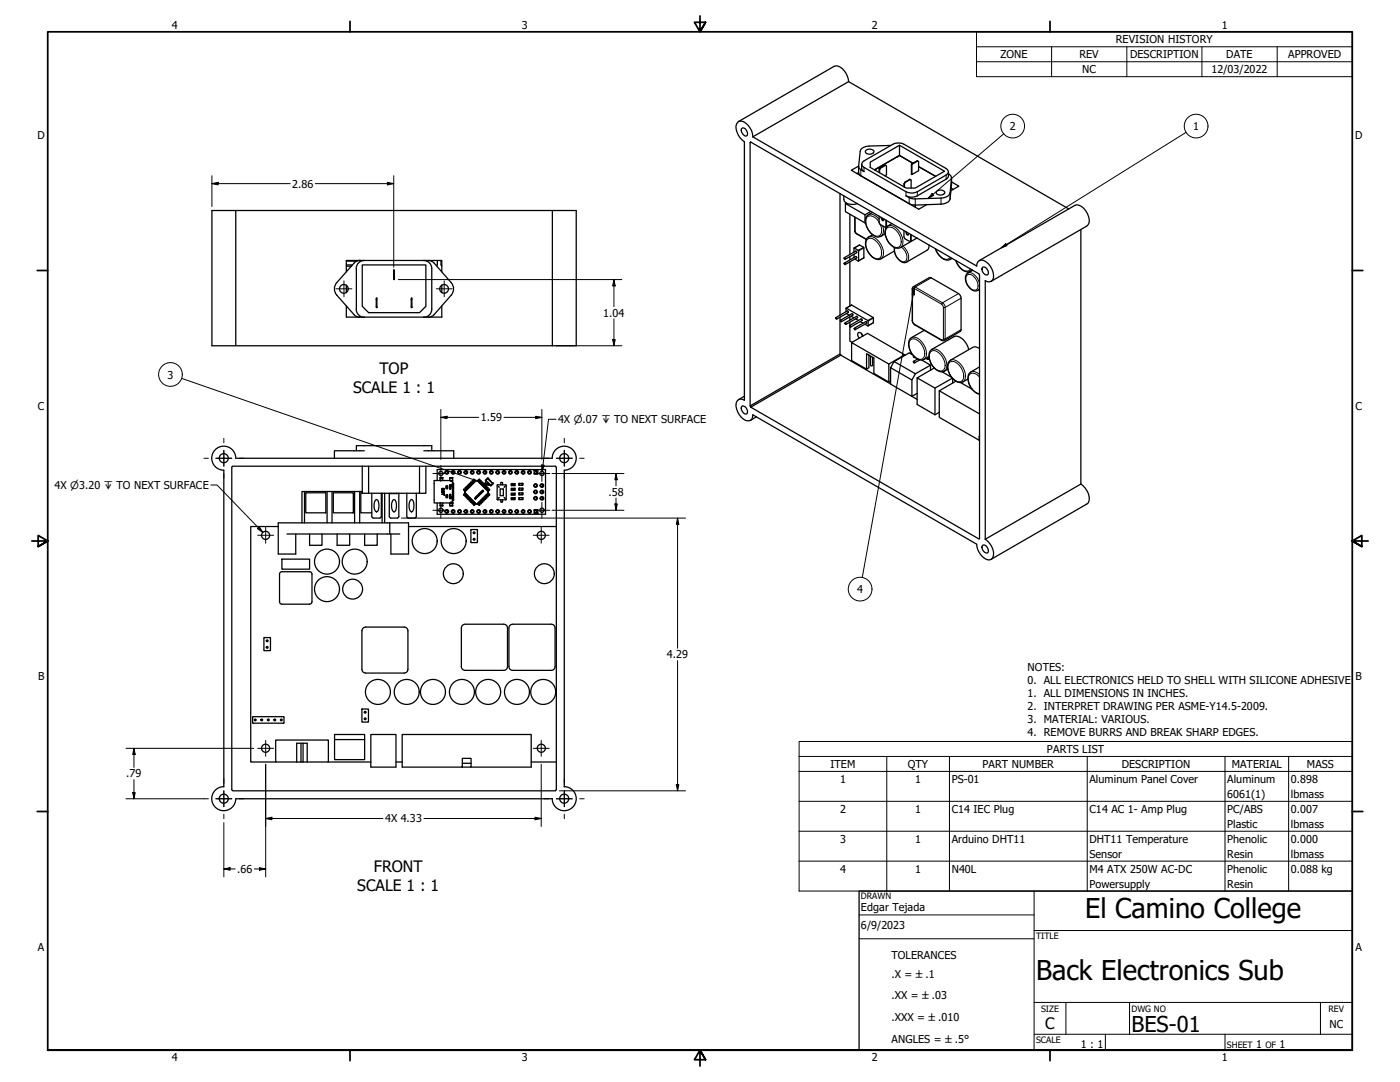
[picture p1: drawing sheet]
<svg xmlns="http://www.w3.org/2000/svg" width="559mm" height="432mm" viewBox="0 0 559 432" stroke-linecap="round" stroke-linejoin="round" font-family="sans-serif">
<!-- layer: Visible (ANSI) -->
<g fill="none" stroke="#000" stroke-width=".51">
<path d="M338.7 32.6a6.6 6.6 0 0 0-5.1-6.3l-38.8 22.2M338.7 32.6l87.9 50.8M338.7 32.6l-38.2 22M296 51.4l.4-.3a2.1 2.1 0 0 1 1.5 3.2 2.37 2.37 0 0 1-1.9-2.9zM299.7 56.7l91 52.6 .3 .5v105.1M299.7 56.7l-.3 .2v105.1M299.7 56.7l-.2 .1M300.5 54.6l89.3 51.6a2.11 2.11 0 0 1 1.2-2.3 2.11 2.11 0 0 1 2.5 .6 6.6 6.6 0 0 1 2.7 7.1 2.04 2.04 0 0 1-2.9 .4v103.2M300.5 54.6a6.9 6.9 0 0 0-4.6-6.3 2.2 2.2 0 0 0-2.1 3.2 7.8 7.8 0 0 0 3.3 5.1v103.1a2.14 2.14 0 0 0-2.5-.1 2.14 2.14 0 0 0-.8 2.5 6.7 6.7 0 0 0 4.8 5.9 1.94 1.94 0 0 0 1.9-2.5l89.3 51.7a7.1 7.1 0 0 0 4.7 6.3 1.87 1.87 0 0 0 2.1-2.1 7.3 7.3 0 0 0-3.3-6.2M355.6 58l-8.7 .3a3.6 3.6 0 0 0-3.6 2.1l-.6 6a2.59 2.59 0 0 0 2.2 2.1l-.9-.9-.1-2.1M359 58v4M335.3 77.3v48.5"/>
<path d="M336.8 78.2v1.4a3.4 3.4 0 0 0 4.4 1.9l1-.2M342.7 66.3l-2.9 1.6 26.9 15.6 3.2-1.8M342.7 68.9l.9 1.3 19.3 11.1 2.4 .6M342.7 68.9l-.7 .4M342.7 66.4v2.5M343.1 69.8h.1M344.3 64.7l12.1-7.1a5.1 5.1 0 0 1 4.5 0l16.7 9.6a1.38 1.38 0 0 1 1 1.3 1.38 1.38 0 0 1-1 1.3l-11.5 6.7a5 5 0 0 1-4.5 0l-16.7-9.7a1.29 1.29 0 0 1-.6-2.1zM345.4 60.2a2.23 2.23 0 0 1 3.5 .2 1.97 1.97 0 0 1-3.5 .2zM347.3 64.7l11.7-6.7 18 10.3-11.7 6.8h-3.6l-14.4-8.3zM350.9 67.6v1.2M351.1 67.7v1.3M351.3 67l.2 .1-.6 .5z"/>
<path d="M351.3 67l2-1.2 .5 .4v3.6l-.6 .4M353.4 66l-1.9 1.1M359 62l-9.9 5.8M359 62l5.4 3.2M360.8 73.3v1.2M361 73.4v1.3M361.2 72.7l-.4 .6zM361.2 72.7l2-1.1 .5 .3v3.2M363.3 71.6l-2 1.2M363.8 65.5l.2 4.2M366.3 64.3l-2.5 1.2 2.3-1.4 .5 .4v3.6l-2.6 1.6v-4.1M366.6 66.5l6.8 3.9"/>
<path d="M373.8 76.5a2.17 2.17 0 0 1 3.3 .2 1.97 1.97 0 0 1-3.5 .3zM378.6 68.6v1.6l-.5 .9-12 7.1a5 5 0 0 1-4.5 0 5.4 5.4 0 0 0 3.7 1.2l10.3-.3a3.8 3.8 0 0 0 3.6-2.1l.6-5.9a1.75 1.75 0 0 0-1.2-1.6M379.7 75.1l.8 .5M379.8 72.6l2.9 1.7-3.2 1.8M379.8 70.9l-.6 8.5a3.3 3.3 0 0 1-3.6 2.1l-10.3 .4M84.6 84h9.5v54h-9.5zM94.1 84h126.4M220.5 84h9.5v54h-9.5zM337.4 81.2l7.8 4.5M337.8 81l-.4 .2v3.3l7.8 4.5M339.2 85.5v16.1M341.2 86.6l.2 6.2 4.4 2.8"/>
<path d="M343 97.8h.1M343 97.8l-2.1 1.2M343.1 97.8l1.7 1.1v4l-2.2 1.2M347.5 84.4l-2.3 1.3v3.3l.3-.2M348.2 84.8a3.8 3.8 0 0 0-2.2 5.9 5.5 5.5 0 0 0 5 3.9l2.3-1.3M348.3 93.7a4 4 0 0 0-2.3 6 5.5 5.5 0 0 0 5 3.9l5.9-3.4M350.9 86.3v2.6l.4 .6 2 1.2 .5-.3v-2.5M351.7 86.7l.6 1.4 .4-.2 .2-.5M351.9 86.9l.7 1.1M353.6 87.9v2.6M356 89.2a3.9 3.9 0 0 0-2.2 6 5.5 5.5 0 0 0 5 3.9l7.2-4.1M360.8 92v2.6l.3 .6 2.1 1.2 .5-.3v-2.4"/>
<path d="M361.6 92.5l.5 1.3 .7-.6M361.8 92.6l.7 1.1M363.5 93.6v2.5M365.3 81.9v.8M370.8 97.8l-.3 1.6-.5 .5-8.6 4.9a5.1 5.1 0 0 1-4.3-6M373.3 99.3a6.2 6.2 0 0 0 5.1 4.5l1.6-.7M431.4 91.6v101.6M138.2 108.5v-4.6h38.1v4.6M138.2 113.8v3M138.2 106.2h2.1M138.2 104.2h3.3M138.2 105.7h2.5"/>
<path d="M141.5 103.9v.3h.9M143.7 103.9l-2.1 .8-7.2 8.1a3.8 3.8 0 0 0 0 5l7.2 8.1 2.1 .7M144.6 105.7h25.4v16.5l-2.6 2.6h-20.3l-2.5-2.6zM145.4 103.9a3.2 3.2 0 0 0-3.2 3.3v16.2M150.2 118.9h.2v.5h-.2zM150.2 119.4v2.8M150.4 119.4v2.8M157.2 107.8h.2v.5h-.2zM157.2 108.3v3.3h.2v-3.3M164.1 118.9h.3v.5h-.3zM164.1 119.4v2.8M164.4 119.4v2.8"/>
<path d="M169.1 103.9a3.2 3.2 0 0 1 3.2 3.3v16.2M170.9 103.9l2.1 .8 7.1 8.1a3.8 3.8 0 0 1 0 5l-7.1 8.1-2.1 .7M174.5 105.7l-.3 .4M174.6 103.9v1.8M176 103.9v1.8M176.1 105.7l.3 .4M176.3 113.8v3M337 102.9l4.6-2.7 .4 .4-4.7 2.9M337 105l4.6-2.6 .4 .3-4.7 2.9M337.1 105l.2 .6zM337.1 102.9l.2 .6zM339.2 102.4v1.3"/>
<path d="M339.2 104.5v17.6M340.9 100.6v-1.6l1.8 1.1v4l-1.5-.7M340.9 101.5v1.3M364.6 114.4l6.7-3.7 11.7 6.8 .6 1.5v12.6l-.3 .7-6.9 3.7-11.7-6.7-.6-1.4v-12.6zM381.4 103.9a6.2 6.2 0 0 0 5.1 4.6l1.6-.7M388.2 107.9l-1.9 1.1a4.4 4.4 0 0 0 1.2 6.4l.5 .4a2.38 2.38 0 0 0 3-.3M390.8 104l38.2-22a3.7 3.7 0 0 1 4.4 2.1 4.4 4.4 0 0 1 .4 6.1l-38.2 22.1M392 106.9l.4-.3a2.29 2.29 0 0 1 2 2.9l-.4 .2a2.27 2.27 0 0 1-2-2.8zM94.1 138h126.4M138.2 122v4.6h38.1v-4.6M142.2 123.4a3.2 3.2 0 0 0 3.2 3.2M150.2 122.2h.2v.5h-.2z"/>
<path d="M164.1 122.2h.3v.5h-.3zM172.3 123.4a3.2 3.2 0 0 1-3.2 3.2M333.6 126.9h.3v.5zM333.6 126.7l4.9-2.6 .1 .6-4.6 2.6M335.3 126.6v14.7M335.5 127.8l4.8-2.6 .1 .5-4.5 2.7M335.5 127.8l.3 .6zM337.3 128.8l4.6-2.6 .4 .4-4.7 2.9M337.4 128.8l.2 .7zM337.7 123.1l8.6 4.8 .2 2.1-1.3-.7M337.7 123.1v1.3M337.8 125.1l1.2 .7"/>
<path d="M339.2 129.9l4.5-2.6 .5 .3-4.7 3M339.2 130.4v5.7l.8 .5M339.2 129.9l.3 .7zM339.2 126.4v1.4M339.2 128.6v1.3M339.7 126.2l1.1 .6M339.9 121.7h.1M339.9 121.7l-2.2 1.3M339.9 136.7l6.4-3.7 14.8 8.6-6.3 3.7M339.9 121.7l8.6 5 .1 2.1-2.1 1.2M340.9 131.1h.4v.5zM341 131l4.6-2.7 .4 .4-4.7 2.9"/>
<path d="M341.5 127.3l1.1 .6M343.3 128.3l1.2 .7M343.8 133l.6 1.1M344.5 134a1.35 1.35 0 0 0-2.1-1l.1 1.3 .5 .6M368.9 131.8l-5.1 2.9a4.8 4.8 0 0 0 .3 6.7 4.1 4.1 0 0 0 6.7 .9M378.6 135l.1 .6M386.7 139.5a6.7 6.7 0 0 0-5.2-5.4l-9.6 5.3a4.8 4.8 0 0 0 .3 6.7 3.9 3.9 0 0 0 6.1 1.2M391 139.1a2.53 2.53 0 0 0-2.8-.4l-8.9 5.1a4.5 4.5 0 0 0-.1 5.8 4.3 4.3 0 0 0 7.1 1.7M297.1 158.1l-2.3 1.4M335.6 141.7l-.3-.4-35.9 20.7 .3 .5M335.6 141.7l19.9 11.5M335.6 141.7l-35.9 20.8"/>
<path d="M346.8 141.7v5l-.9 .6v-6.1l2.9 1.7v6.1l6 3.5v-7.2l-14.9-8.6v7.2l6 3.4M347.5 142.1v3.7l.4 .2 .4-.2v-3.2M355.5 146.7v6.6l8.5 4.9v-6.6M355.5 152l-.7 .5M356.9 144.3l8.5 4.9-1.4 2.4-8.5-4.9zM361.1 141.6v.3M364.2 141.6l-1.3-.8-6 3.5M364.6 142.1l.2 .6 .3-.2M364.7 144.2l.2 .6zM365.2 142.6l-.2 .1M366.1 150.8v10.6l7.1 4.1 1.7-1M366.1 157l-2.1 1.2 2.1 1.2"/>
<path d="M366.2 143.3l-1.6 .9M367.1 143.6l-2.1 1.2M367.9 143.7l3.5 2-6 3.5M369.5 143l.8 .4M370.3 142.6v.8l.6-.3M371.4 145.7v2.1M372.9 146.9l-6.8 3.9 7.1 4.1 6.9-4M373.2 154.9v10.6M374.9 156l16.1 9.2M376 148.4l3.8 2.2M380.2 151.1v1.7M381.5 152.1l-6.6 3.9v10.6l15.9 9.1"/>
<path d="M383.5 152.7l4.4 2.6M391 146.4l-3.5 2.1a4.2 4.2 0 0 0-.3 5.6l2 2.4 1.8 .9M142.2 179.9v-2h30.1v2M145.4 179.9h-11.9v3M169.2 179.9h11.9v3M296 162.3l.4-.3a2.1 2.1 0 0 1 1.5 3.2 2.29 2.29 0 0 1-1.9-2.9zM299.7 162.5l91 52.6 .3-.2M301.9 166.4l-2.4 1.4M390.8 174.1l.2 .1M391 174v1.8M92.9 186l-.4 .4v128.8M92.9 186.1h128.8"/>
<path d="M94.1 182.8a4.8 4.8 0 0 0-4.8-4.7 4.8 4.8 0 0 0-4.8 4.7 4.8 4.8 0 0 0 4.8 4.8v126.4M94.1 182.9h126.4M121.5 196.2h-1v12.5M121.5 196.2v12.5M121.5 196.2h23.1M122 196.7h8v8h-8zM130.6 196.2v12.5M132.5 196.2v12.5M133 196.7h8v8h-8zM141.5 196.2v12.5M143.6 196.2v12.5M144.6 186.1v10.7h2.5v-10.7"/>
<path d="M144.6 196.7h-.6v8h4.4M148.4 196.8v9.4l.5 .6h2.8l.5-.6v-9.4M149.9 199.5l.4-.2a3.7 3.7 0 0 1 0 5 3.6 3.6 0 0 1-.4-4.8zM152.5 196.8v11.9M153.5 196.8v11.9M155.4 197h3.8M155.4 196.8v9.4l.5 .6h2.8l.5-.6v-9.4M156.3 196.8v.2M156.9 199.5l.4-.2a3.7 3.7 0 0 1 0 5 3.6 3.6 0 0 1-.4-4.8zM158.2 196.8v.2M162.4 196.8v9.4l.5 .6h2.8l.5-.6v-9.4M163.9 199.5l.4-.2a3.7 3.7 0 0 1 0 5 3.6 3.6 0 0 1-.4-4.8z"/>
<path d="M167.4 186.1v10.7h-20.3M170 186.1v10.7h-2.6M174.5 191.8v-4.4h43.2v17.8h-43.2v-4.5M175.6 190.8v1M175.9 190.7h-.3M176 190.8h.4M176.3 197.2h.9l.1-.4v.8l-.1-.3zM176.4 190.7h.3M176.5 194.9h.6l.2 .6-.3 .2 .2-.6-.6-.1-.1 .5 .3-.1v.3h-.3zM176.5 195.9h.7v.8l-.2-.7-.5 .1v.6zM176.7 190.8v1M178.1 193.9v1.2z"/>
<path d="M178.1 197.4v1.2zM178.6 193.9v1.2zM178.6 197.4v1.2zM179.5 193.7v1.3M179.5 190.8v1M179.6 198.9h1.1M179.6 193.5l-.2 .2M179.6 198.9h.9M179.7 194v.4M179.7 198.1v.4M179.8 194.4h.1M179.8 198.1h.1"/>
<path d="M179.8 190.7h-.3M179.9 197.5h-.4l.1 1.5M179.9 195h-.4M179.9 197.5l-.1-.2-.3 1.2h.5M179.9 194.3h.7M179.9 190.8h.4M180 191.8l.1 .3zM180.1 191.8h.6v1.4M180.1 192.1l.5 .1 .1 1.3M180.3 190.7h.4M180.4 198.9l.2 .2M180.5 193.5h-.9h1.1"/>
<path d="M180.6 193.4l-.2 .1M180.6 195l.1 3.7h-.8v-1.2M180.6 199.3h.1M180.6 193.2h.1M180.7 199.3v2.4h-.8M180.7 198.7l-.1 1.6-.6 .2M180.7 190.8v1h-7.4v8.9h6.7v-.2M180.7 199.2h.3v.3h-.3l.3 .1h-.3M180.7 193.5v.3h-.8l-.1 1.4-.3-1.2h.5M180.7 192.8h.3l-.3 .2 .3 .3h-.3M180.7 193.6l.3 .2h-.3l-.1 4.4h-.7M180.7 193.9h.3l-.3 .2"/>
<path d="M180.7 198.4h.3l-.3 .2M180.7 198.7h.3l-.3 .2M180.7 195.4h.3l-.3 .2M180.7 194.9h.3l-.3 .2M180.7 196.9h.3l-.3 .2M180.7 197.4h.3l-.3 .2M180.7 194.4h.3v.2h-.3M180.7 195.9h.3l-.3 .2M180.7 196.4h.3l-.3 .2M180.7 197.9h.3v.2h-.3M185.3 197.2l-.3 .3 .2 .2 .3-.3M185.4 197l.3-.2 .2 .2-.4 .4z"/>
<path d="M185.5 195.4l-.3-.3-.2 .3 .3 .3M185.5 195.4h.1M185.5 195.4l.4 .4-.2 .3-.4-.4zM185.7 196.2v.5M185.9 195.1l.2-.2 .4 .4-.3 .2zM185.9 197.7l-.4 .4 .3 .2 .3-.3M186 197.6l.2-.2 .3 .2-.4 .4zM186.1 194.9l-.3-.4-.3 .3 .4 .3M186.4 198.3l-.3 .3 .3 .3 .3-.3M186.4 194.6l.3-.3 .4 .4-.3 .2zM186.6 198.1l.2-.2 .3 .3-.4 .4zM186.7 194.3l-.3-.3-.3 .2 .3 .4"/>
<path d="M186.9 194l.4-.3 .3 .4-.2 .3zM186.9 198.9l.5-.4 .2 .3-.3 .3zM186.9 198.9l-.3 .3 .3 .3 .4-.4M187.3 193.7l-.4-.3-.3 .3 .3 .3M187.5 199.5l-.3 .3 .3 .2 .3-.3M187.5 193.4h.1M187.5 193.4l.3-.2 .4 .3-.3 .3zM187.5 199.5l.4-.4 .3 .2-.4 .4zM187.5 199.5h.1M187.8 193.2l-.3-.4-.3 .3 .3 .3M188.1 192.8l.2-.2 .5 .4-.3 .2zM188.3 192.6l-.3-.3-.2 .2 .3 .3"/>
<path d="M188.7 192.3l.2-.3 .4 .4-.3 .3zM188.8 192l-.2-.3-.3 .3 .4 .3M188.8 192h.1M189.2 191.6v.1M189.2 191.7l.3-.2 .4 .3-.3 .3zM189.5 191.5l-.3-.4-.3 .3 .3 .2M189.5 198.7l.5 .4-.4 .1zM189.7 198.9l.2 .1zM189.8 198.4l.4 .4-.2 .1zM189.9 198.5h.1M190.1 198.7h.1M190.2 198.1l.3 .4-.5-.2z"/>
<path d="M190.4 197.8l.4 .4-.4-.1zM190.5 191.8l4.4 4.4M190.5 191.8h-.5l-4.5 4.4v.5l4.5 4.4 .5-.1M190.6 197.6l.3-.2 .2 .5zM190.6 191.8l.4-.3 .3 .2-.4 .4zM190.9 197.6l.2 .2zM191 191.5l.3-.4 .3 .3-.3 .2M191.1 197.2l.5 .2-.3 .2 .2-.2-.2-.2-.2 .3zM191.3 196.9l.3-.2 .3 .4-.3 .2 .2-.2zM191.3 191.6v.1M191.4 192.2l.2-.2 .2 .3-.3 .4-.3-.3zM191.6 192l.3-.3 .3 .3-.4 .3"/>
<path d="M191.6 196.6l.4 .2-.2-.4 .5 .2-.3-.4 .4 .3h-.4v.5zM191.8 199.9l.2-.3 .4 .4-.2 .3zM192 192.7l.4 .1-.4 .4-.2-.2zM192.2 192.6l.3-.3 .2 .2-.3 .3M192.3 196l.5 .3-.3 .2zM192.3 193.5l.4-.3 .3 .2-.4 .4zM192.3 199.3l.3-.2 .4 .4-.3 .2zM192.5 195.8l.3-.2 .2 .5zM192.7 195.9l.2 .1zM192.7 193.2l.3-.4 .3 .3-.3 .3M192.8 198.8l.4-.3 .3 .4-.3 .2zM192.8 194.1l.4-.4 .3 .3-.3 .4z"/>
<path d="M193 199.5l.3 .3-.3 .2-.3-.3M193.2 193.7l.4-.3 .3 .3-.4 .3M193.5 198.9l.4 .3-.3 .3-.4-.4M193.7 194.4l.4 .2-.4 .3-.3-.2zM193.7 197.9l.4 .4-.3 .3-.4-.4zM193.7 191.7l.9-.9 2.2 2.2-.8 .9zM193.8 194.3l.3-.3 .3 .2-.3 .4M193.8 191.8l.3 .3M194 197.6l.2-.2 .4 .3-.2 .3zM194.1 198.3l.3 .3-.3 .3-.3-.3M194.4 194.9l.2 .2-.4 .4-.2-.2zM194.4 194.9l.3-.4 .2 .3-.3 .3"/>
<path d="M194.6 197.7l.3 .4-.2 .2-.3-.3M194.7 192.7l.2 .3M194.8 190.9l.2 .3M194.8 196.8l.4 .4-.3 .2-.3-.4zM194.8 196.2l.1 .5M194.9 195.4l.3 .3-.4 .4-.2-.3zM194.9 196.2v.5M194.9 195.4h.1M195 195.4l.3-.3 .2 .3-.3 .3M195.2 197.2l.3 .3-.2 .2-.4-.3M195.5 193.5l.3 .3M195.6 191.8l.3 .2"/>
<path d="M195.9 193.6h.1M196.5 192.6l.2 .3M196.5 192.9l-1.8-1.8-.7 .5 1.8 2M196.6 192.9l-.6 .7M198.5 193.5h3.5v6h-3.5zM198.9 194.1l.4 .3M199.3 198.5l-.4 .4M199.6 195.1h1.3v2.7h-1.3zM199.6 195.1l.1 .2M199.7 197.7l-.1 .1M199.9 199.5v.9h.7v-.9M199.9 193.5v-1h.7v1"/>
<path d="M200.8 197.7l.1 .1M200.9 195.1l-.1 .2M201.2 198.5l.4 .4M201.6 194.1l-.4 .3M204 193h1.6v.8h-1.6zM204 194.9h1.6v.8h-1.6zM204 196.8h1.6v.8h-1.6zM204 198.6h1.6v.8h-1.6zM204.4 193.4h.1M204.4 195.3l.1 .2zM204.4 197.2h.1M204.4 199h.1"/>
<path d="M204.5 195.2h.1M204.5 193.2v.3zM204.5 197.1h.1M204.5 198.9v.2zM204.7 193.4h.1M204.7 195.3v.2zM204.7 195.3h.1M204.7 197.2h.1M204.7 199h.1M204.8 193.2l-.1 .3zM204.8 197.1l-.1 .3zM204.8 198.9l-.1 .2z"/>
<path d="M204.9 193.4h.1M204.9 195.3v.2zM204.9 199h.1M204.9 193.2v.3zM204.9 195.2h.1M204.9 197.1h.1M204.9 198.9v.2zM205 197.1l-.1 .3zM205.1 195.2l.1 .3zM205.1 197.1l.1 .3zM205.1 198.9l-.1 .2zM205.2 193.2l-.2 .3z"/>
<path d="M207.1 193.2v.3M207.1 195.1v.3M207.1 198.9v.3M207.1 195.4l.3 .2M207.1 199.2l.3 .2M207.1 193.5l.3 .2M207.1 197.3l.3 .2M207.4 192.9h1M207.4 192.9v.8h1v-.8M207.4 194.8h1M207.4 194.8v.8h1v-.8M207.4 196.7h-.3v.5"/>
<path d="M207.4 196.7h1M207.4 196.7v.8h1v-.8M207.4 198.6h1M207.4 198.6v.8h1v-.8M207.4 198.6l-.3 .2M207.4 192.9l-.3 .2M207.4 194.8l-.3 .2M208.4 198.6l.3 .2M208.4 192.9l.3 .2M208.4 194.8l.3 .2M208.4 196.7l.3 .2M208.7 193.2v.3"/>
<path d="M208.7 195.1v.3M208.7 196.9v.3M208.7 198.9v.3M208.7 193.5l-.3 .2M208.7 195.4l-.3 .2M208.7 197.3l-.3 .2M208.7 199.2l-.3 .2M213.2 187.7h1.5v1.5h-1.5zM220.4 182.8a4.8 4.8 0 0 1 4.8-4.7 4.8 4.8 0 0 1 4.8 4.7 4.8 4.8 0 0 1-4.8 4.8v126.4M221.6 186l.4 .4 .1 128.8M431.4 193.2a6.5 6.5 0 0 1 2.9 7.5l-38.7 22.5M431.4 193.2l-38.1 22"/>
<path d="M111.1 210.1h-11v94h9.9M123.6 213.1v4.5h4.9v-4.5M134.6 213.1v4.5h5v-4.5M145.5 213.1v4.5h5.1v-4.5M155.6 208.7h-44.5v12.4h6.9v-8M155.6 208.7h7.5v12.4h-7.1v-8M155.6 208.7v4.4h-41M155.6 213.1h4M163.1 210.1h59M175.6 200.7l.1 1.2 .5-.4 .5 .4v-1.2M179.5 200.7v1.1h.3M180 200.7h.7h-.6"/>
<path d="M180 200.5v.2M180.1 200.4l-.1 .3M187.9 216.3l.2 .2M188 211.5v4.8M188.1 200l.4-.4 .3 .3-.5 .4zM188.1 200l-.3 .3 .2 .3 .3-.3M188.1 211.3l-.2 .3M188.2 216.5h2.2M188.2 211.3h2.2M188.7 200.6l-.4 .3 .3 .3 .2-.3M188.9 200.9h-.1M189 200.2l.3 .3-.4 .4-.2-.3z"/>
<path d="M189.2 201.2l-.3 .3 .3 .2 .3-.3M189.2 201.2h.1M189.6 200.7l.3 .3-.4 .4-.3-.2zM190.3 211.3l.3 .3v4.7l-.3 .2M190.5 201l4.4-4.3zM190.9 200.7l.4 .5-.3 .2-.4-.4zM191.2 200.5l.3-.3 .3 .4-.2 .3zM191.3 201.2h.1M191.3 201.2l.3 .3-.3 .2-.3-.3M191.8 200.6l.4 .3-.3 .3-.3-.3M192.4 200l.3 .3-.2 .3-.3-.3M213.2 203.4h1.5v1.5h-1.5z"/>
<path d="M391 214.9h-.2M392 217.8l.4-.3a2.07 2.07 0 0 1 1.6 3.2 2.37 2.37 0 0 1-2-2.9zM112.5 223.1h11.1v4h-11.1zM105.3 254.6v4.8l.3 .3 2.3-.1v-5M105.5 254.4h2.3M105.6 254.4l-.3 .2M107.7 254.4l.2 .2M111.6 240.1l.3 .7 .7 .3h11l.6-.3 .3-.7M111.6 240.2v-11.1l.3-.7 .7-.2h11l.6 .2 .3 .7v11.1M145.9 250.3h15.4l.9 .2 .6 1.2v15.4l-.6 1.2-.9 .3h-15.4M146 250.3l-.9 .2-.6 1.2v15.4l.6 1.2 .9 .3M184.1 250.6v15.4l.3 .9 1.2 .6"/>
<path d="M185.6 249.1l-.8 .3-.7 1.2M185.7 249.1h15.4l.9 .3 .6 1.2M202.6 250.6v15.4l-.3 .9-1.2 .6h-15.4M203.1 250.6v15.4l.6 1.2 1 .3h15.4l1.2-.6 .3-.9v-15.4M203.1 250.6l.6-1.2 .9-.3h15.4l.9 .3 .7 1.2M100.8 286.3v2.1M100.8 288.4l.3 .3M101 286h12.1l.2 .2M101 288.6h12.2M101.1 286l-.3 .2M104.4 298.6a1.62 1.62 0 0 1 2.3-1.5 1.62 1.62 0 0 1 .4 2.7 1.62 1.62 0 0 1-2.6-.8l-.1-.4M113.3 288.4l-.2 .3"/>
<path d="M113.3 286.3v2.1M120.1 296.6v7.5M121 296.6v7.5M133.5 293.1h12v2h-12zM133.5 295.1v8h12v-8M144.5 283h2.6v5.2h-2.6zM148 293.1h10.1v13h-10.1zM214.4 298.6a1.62 1.62 0 0 1 2.3-1.5 1.62 1.62 0 0 1 .4 2.7 1.62 1.62 0 0 1-2.6-.8l-.1-.4M89.3 313.9a4.8 4.8 0 0 0-4.8 4.8 4.8 4.8 0 0 0 4.8 4.8 4.8 4.8 0 0 0 4.8-4.8M92.5 315.2l.4 .4M92.9 315.6h128.8M94.1 318.8h126.4"/>
<path d="M118.4 304.1h-8.4v-8.8h21.1v8.8h-8.5M118.4 304.1h4.2M118.4 304.1v-7.5h4.2v7.5M131.1 304.1h16.9M158.1 304.1h2.4M184.5 306.1h3.5v-1.5h-3.5v1.5h-24v-13h51.5v13h-24M184.5 304.6v-2h3.5v2M212 304.1h10.1M222 315.2l-.4 .4M225.2 313.9a4.8 4.8 0 0 1 4.8 4.8 4.8 4.8 0 0 1-4.8 4.8 4.8 4.8 0 0 1-4.8-4.8"/>
<circle cx="137.3" cy="115.3" r="1.75"/>
<circle cx="177.3" cy="115.3" r="1.75"/>
<circle cx="89.3" cy="182.8" r="1.81"/>
<circle cx="176" cy="188.9" r=".86"/>
<circle cx="178.3" cy="188.5" r=".48"/>
<circle cx="178.3" cy="188.5" r=".73"/>
<circle cx="180.9" cy="188.5" r=".48"/>
<circle cx="180.9" cy="188.5" r=".73"/>
<circle cx="183.4" cy="188.5" r=".48"/>
<circle cx="183.4" cy="188.5" r=".73"/>
<circle cx="186" cy="188.5" r=".48"/>
<circle cx="186" cy="188.5" r=".73"/>
<circle cx="188.5" cy="188.5" r=".48"/>
<circle cx="188.5" cy="188.5" r=".73"/>
<circle cx="191" cy="188.5" r=".48"/>
<circle cx="191" cy="188.5" r=".73"/>
<circle cx="193.6" cy="188.5" r=".48"/>
<circle cx="193.6" cy="188.5" r=".73"/>
<circle cx="196.1" cy="188.5" r=".48"/>
<circle cx="196.1" cy="188.5" r=".73"/>
<circle cx="198.7" cy="188.5" r=".48"/>
<circle cx="198.7" cy="188.5" r=".73"/>
<circle cx="201.2" cy="188.5" r=".48"/>
<circle cx="201.2" cy="188.5" r=".73"/>
<circle cx="203.7" cy="188.5" r=".48"/>
<circle cx="203.7" cy="188.5" r=".73"/>
<circle cx="206.3" cy="188.5" r=".48"/>
<circle cx="206.3" cy="188.5" r=".73"/>
<circle cx="208.8" cy="188.5" r=".48"/>
<circle cx="208.8" cy="188.5" r=".73"/>
<circle cx="211.4" cy="188.5" r=".48"/>
<circle cx="211.4" cy="188.5" r=".73"/>
<circle cx="213.8" cy="198.9" r=".48"/>
<circle cx="213.8" cy="193.8" r=".48"/>
<circle cx="213.8" cy="196.3" r=".48"/>
<circle cx="213.8" cy="193.8" r=".73"/>
<circle cx="213.8" cy="198.9" r=".73"/>
<circle cx="213.8" cy="196.3" r=".73"/>
<circle cx="213.9" cy="188.5" r=".48"/>
<circle cx="216.3" cy="188.9" r=".86"/>
<circle cx="216.3" cy="196.3" r=".48"/>
<circle cx="216.3" cy="198.9" r=".48"/>
<circle cx="216.3" cy="193.8" r=".48"/>
<circle cx="216.3" cy="193.8" r=".73"/>
<circle cx="216.3" cy="196.3" r=".73"/>
<circle cx="216.3" cy="198.9" r=".73"/>
<circle cx="225.2" cy="182.8" r="1.81"/>
<circle cx="106" cy="213.6" r="1.62"/>
<circle cx="169.5" cy="215.9" r="5"/>
<circle cx="176" cy="203.6" r=".86"/>
<circle cx="178.3" cy="204.1" r=".48"/>
<circle cx="178.3" cy="204.1" r=".73"/>
<circle cx="180.9" cy="204.1" r=".48"/>
<circle cx="180.9" cy="204.1" r=".73"/>
<circle cx="181.1" cy="215.9" r="5"/>
<circle cx="183.4" cy="204.1" r=".48"/>
<circle cx="183.4" cy="204.1" r=".73"/>
<circle cx="186" cy="204.1" r=".48"/>
<circle cx="186" cy="204.1" r=".73"/>
<circle cx="188.5" cy="204.1" r=".48"/>
<circle cx="188.5" cy="204.1" r=".73"/>
<circle cx="189.3" cy="212.6" r=".35"/>
<circle cx="189.3" cy="215.2" r=".35"/>
<circle cx="191" cy="204.1" r=".48"/>
<circle cx="191" cy="204.1" r=".73"/>
<circle cx="193.6" cy="204.1" r=".48"/>
<circle cx="193.6" cy="204.1" r=".73"/>
<circle cx="196.1" cy="204.1" r=".48"/>
<circle cx="196.1" cy="204.1" r=".73"/>
<circle cx="198.7" cy="204.1" r=".48"/>
<circle cx="198.7" cy="204.1" r=".73"/>
<circle cx="201.2" cy="204.1" r=".48"/>
<circle cx="201.2" cy="204.1" r=".73"/>
<circle cx="203.7" cy="204.1" r=".48"/>
<circle cx="203.7" cy="204.1" r=".73"/>
<circle cx="206.3" cy="204.1" r=".48"/>
<circle cx="206.3" cy="204.1" r=".73"/>
<circle cx="208.8" cy="204.1" r=".48"/>
<circle cx="208.8" cy="204.1" r=".73"/>
<circle cx="211.4" cy="204.1" r=".48"/>
<circle cx="211.4" cy="204.1" r=".73"/>
<circle cx="213.9" cy="204.1" r=".48"/>
<circle cx="216.1" cy="213.6" r="1.62"/>
<circle cx="216.3" cy="203.6" r=".86"/>
<circle cx="130.5" cy="224.1" r="5"/>
<circle cx="130.5" cy="235.1" r="5"/>
<circle cx="140.7" cy="235.1" r="4"/>
<circle cx="141.6" cy="224.1" r="5"/>
<circle cx="180.9" cy="228.9" r="4"/>
<circle cx="217.3" cy="228.9" r="4"/>
<circle cx="106.6" cy="255.7" r=".35"/>
<circle cx="106.6" cy="258.3" r=".35"/>
<circle cx="150.8" cy="276.1" r="5"/>
<circle cx="162.3" cy="276.1" r="5"/>
<circle cx="172.8" cy="276.1" r="5"/>
<circle cx="184.4" cy="276.1" r="5"/>
<circle cx="194.8" cy="276.1" r="5"/>
<circle cx="206.3" cy="276.1" r="5"/>
<circle cx="216.8" cy="276.1" r="5"/>
<circle cx="101.9" cy="287.3" r=".35"/>
<circle cx="104.5" cy="287.3" r=".35"/>
<circle cx="107.1" cy="287.3" r=".35"/>
<circle cx="109.7" cy="287.3" r=".35"/>
<circle cx="112.3" cy="287.3" r=".35"/>
<circle cx="145.8" cy="286.9" r=".35"/>
<circle cx="145.8" cy="284.3" r=".35"/>
<circle cx="89.3" cy="318.7" r="1.81"/>
<circle cx="225.2" cy="318.7" r="1.81"/>
</g>
<g fill="#000">
<circle cx="349.3" cy="67.7" r=".25"/>
<circle cx="350.2" cy="67.1" r=".25"/>
<circle cx="350.7" cy="66.9" r=".25"/>
<circle cx="358" cy="62.6" r=".25"/>
<circle cx="143.6" cy="103.9" r=".25"/>
<circle cx="175.8" cy="190.6" r=".25"/>
<circle cx="176.5" cy="190.6" r=".25"/>
<circle cx="179.6" cy="198.9" r=".25"/>
<circle cx="179.7" cy="190.6" r=".25"/>
<circle cx="180" cy="192" r=".25"/>
<circle cx="180.5" cy="190.6" r=".25"/>
<circle cx="180.7" cy="193.2" r=".25"/>
<circle cx="180.7" cy="199.3" r=".25"/>
<circle cx="194.8" cy="190.9" r=".25"/>
<circle cx="194.9" cy="193" r=".25"/>
<circle cx="196.5" cy="192.6" r=".25"/>
<circle cx="175.8" cy="201.9" r=".25"/>
<circle cx="176.5" cy="201.9" r=".25"/>
<circle cx="179.7" cy="201.9" r=".25"/>
<circle cx="180" cy="200.5" r=".25"/>
<circle cx="180.5" cy="201.9" r=".25"/>
<circle cx="180.7" cy="200.7" r=".25"/>
</g>
<!-- layer: Visible Narrow (ANSI) -->
<g fill="none" stroke="#000" stroke-width=".4">
<path d="M343.6 67.8v2.4M344.9 66.8v1.7M361.6 76.5v1.7M362.9 78.9v2.4M365.3 79.4v2.5M366.1 76.5v1.7M375.6 79.1v2.4M377.6 69.8v1.7M379.2 77v2.4M379.8 71.1v2.4M341.3 92.5l.4 .5M341.3 86.7v5.8l-.1-.2"/>
<path d="M341.7 93l.1 .3M341.7 93l4.1 2.4M343.1 97.8l-2.1 1.2M344.7 98.7l-2.2 1.2M344.8 98.9l-2.1 1.2M346.1 95.6a2.16 2.16 0 0 1 3.1 .2 5.9 5.9 0 0 1 2.3 6.9 2.56 2.56 0 0 1-4-1 5.3 5.3 0 0 1-1.4-6.1zM346.6 94.6a4.4 4.4 0 0 1 5 2.9 4.3 4.3 0 0 1 0 5.8M346.6 85.7a3.5 3.5 0 0 1 4.3 1.8M350.9 88.8a3.5 3.5 0 0 0-4.8-2.2 5.8 5.8 0 0 0 4 7.7 1.94 1.94 0 0 0 1.8-2.4l-.6-2.3M352.3 90.1a3.5 3.5 0 0 1-.7 4.2M353.9 91.2a2.22 2.22 0 0 1 3.1 .1 6 6 0 0 1 2.2 6.9 2.15 2.15 0 0 1-3.1-.2 6 6 0 0 1-2.2-6.8zM354.4 90.2a4.5 4.5 0 0 1 5 2.8 4.5 4.5 0 0 1 0 5.8"/>
<path d="M359.8 98.6a4.7 4.7 0 0 1 1.9 5.4 1.85 1.85 0 0 1-2.9-.4 4.9 4.9 0 0 1-1.5-4.7M360.4 98.2a5.2 5.2 0 0 1 2 5.9l-.5 .5M373.4 99.3a5.6 5.6 0 0 0 4.6 4.2l1.2-.8M344.8 102.9l-2.1 1.2M364.1 115.3l.1 .3M364.2 115.6v12.5M364.6 114.4l.7 .2-1.1 1M364.9 115.1l11 6.3M371.7 110.9l-6.4 3.7 10.9 6.2M379.8 103l-.6 .6M381.6 104a5.5 5.5 0 0 0 4.6 4.2l1.1-.9M382.6 117.2l-6.4 3.6"/>
<path d="M383.6 119l-6.3 3.7v12.6M385.8 110a1.8 1.8 0 0 1 2.8 .2 4.2 4.2 0 0 1 1.3 5.3 2.15 2.15 0 0 1-2.9-.8 4.5 4.5 0 0 1-1.2-4.7zM386.3 109a3.9 3.9 0 0 1 4.3 3l.4 1M387.9 107.7l-.6 .6M391 115l-.7 .9M339.9 121.7l-2.1 1.3M348.5 126.7l-2.2 1.2M348.6 126.9l-2.1 1.2M348.6 128.7l-2.1 1.3M363.3 135.8a2.15 2.15 0 0 1 3.1 .2 6 6 0 0 1 2.2 6.8 2.07 2.07 0 0 1-3.1-.1 6 6 0 0 1-2.2-6.9zM363.8 134.7a4.4 4.4 0 0 1 5 3 4.5 4.5 0 0 1 0 5.7M364.1 127.9l.1 .2"/>
<path d="M364.2 128.1l.7 1.2M365.1 129.6l-.2-.3 11 6.3M371.9 139.4a4.4 4.4 0 0 1 5 3 4.5 4.5 0 0 1 0 5.7M375.9 135.6v.3M376.2 120.8l-.3 .6M376.2 120.8l.7 .8 .4 1.1h-.7l-.7-1.3M376.6 135.3h.7M376.6 135.3l-.2 .3h-.5M376.6 122.7v12.6M377.3 135.3l-.4 .6M383.6 131.6l-6.3 3.7M371.4 140.5a2.15 2.15 0 0 1 3.1 .2 6 6 0 0 1 2.2 6.8 2.22 2.22 0 0 1-3.1-.1 6 6 0 0 1-2.2-6.9z"/>
<path d="M378.8 144.8a2.22 2.22 0 0 1 3.2 .1 6 6 0 0 1 2.2 6.9 2.15 2.15 0 0 1-3.1-.2 6 6 0 0 1-2.3-6.8zM379.3 143.8a4.5 4.5 0 0 1 5.1 2.8 4.5 4.5 0 0 1 0 5.8M387.5 148.5a3.2 3.2 0 0 1 3.5 .9M391 150.4a2.83 2.83 0 0 0-4-.9 5.8 5.8 0 0 0 4 7.6"/>
</g>
<!-- layer: Symbol (ANSI) -->
<g fill="none" stroke="#000" stroke-width=".4">
<path d="M389.8 18.7v-6h150v6M419.7 18.7v11.9M449.8 18.7v11.9M479.7 18.7v11.9M509.8 18.7v11.9M539.8 18.7h-150v5.9M539.8 18.7v11.9h-150v-6M389.8 24.6h150M400.6 53.4l-30.1 25.8M473.4 52.8l-73.8 46.1M372 77.2l.7 .8-2.2 1.2zM399.6 98.9l1.8-1.7 .6 .8z"/>
<path d="M364.9 115.1l.1 2.6-1-.2zM364.9 115.1l-20.7 115.3M72.5 151l103.3 35.9M84.1 193.5h2.5l18.3 19M176.1 186.9l19.7 6.9M193.6 192.5l2.2 1.3-2.6-.3zM102.8 211l.8-.7 1.3 2.2zM319 301.9v-6h220.8v6M319 301.9h220.8v5.9M319 301.9v53.7h220.8v-47.8M319 307.8h220.8M319 319.8h220.8"/>
<path d="M353.9 301.9v53.7M379 301.9v53.7M434 301.9v53.7M488.9 301.9v53.7M514.3 301.9v53.7M319 331.7h220.8M319 343.7h220.8"/>
<circle cx="404.2" cy="50.3" r="4.7"/>
<circle cx="477.4" cy="50.3" r="4.7"/>
<circle cx="68" cy="149.4" r="4.7"/>
<circle cx="343.3" cy="235.1" r="4.7"/>
</g>
<!-- layer: Border (ANSI) -->
<g fill="none" stroke="#000" stroke-width=".7">
<path d="M139.7 8.5v4.2M279.4 6.3v6.4l-2.2-3.8h4.4l-2.2 3.8 2.2-3.8M419.1 8.5v4.2M14.9 107.9h4.1M539.8 107.9h4.1M12.7 215.9h6.3l-3.8-2.2v4.4l3.8-2.2-3.8 2.2M546.1 215.9h-6.3l3.8-2.2v4.4l-3.8-2.2 3.8 2.2M14.9 323.8h4.1M539.8 323.8h4.1M19 419.1v-406.4h520.8v406.4h-520.8h520.8M139.7 419.1v4.2M419.1 419.1v4.2"/>
<path d="M281.6 422.9l-2.2-3.8 2.2 3.8h-4.4l2.2-3.8v6.3"/>
</g>
<!-- layer: Title (ANSI) -->
<path d="M412.7 355.6v63.5M342.9 365.1h69.8M342.9 374.6h69.8M412.7 371.3h127.1M412.7 412.7h127.1M412.7 400h127.1M425.4 400v12.7M441.2 412.7v6.4M450.8 400v12.7M488.9 412.7v6.4M527 400v12.7" fill="none" stroke="#000" stroke-width=".4"/>
<path d="M342.9 355.6h196.9v63.5h-196.9z" fill="none" stroke="#000" stroke-width=".51"/>
<!-- layer: Center Mark (ANSI) -->
<g fill="none" stroke="#000" stroke-width=".4">
<path d="M134.1 115.3h6.4M137.3 112.1v6.3M174.1 115.3h6.4M177.3 112.1v6.3M89.3 179.7v6.4zM89.3 174.9v1.8M225.2 179.7v6.4zM225.2 174.9v1.8M81.4 182.9h1.8M86.2 182.9h6.3zM89.3 189v1.8M95.5 182.9h1.8"/>
<path d="M172.8 189h6.3M176 185.8v6.4M213.1 189h6.4M216.3 185.8v6.4M217.3 182.9h1.8M222.1 182.9h6.3zM225.2 189v1.8M231.4 182.9h1.8M102.9 213.6h6.3M106 210.4v6.4M172.8 203.6h6.3M176 200.5v6.3"/>
<path d="M212.9 213.6h6.3M213.1 203.6h6.4M216 210.4v6.4M216.3 200.5v6.3M102.9 298.6h6.3M106 295.5v6.3M212.9 298.6h6.3M216 295.5v6.3M81.4 318.8h1.8M86.2 318.8h6.3zM89.3 315.6v6.3zM89.3 310.8v1.8"/>
<path d="M95.5 318.8h1.8M217.3 318.8h1.8M222.1 318.8h6.3zM225.2 315.6v6.3zM225.2 310.8v1.8M231.4 318.8h1.8M89.3 324.9v1.8M225.2 324.9v1.8"/>
</g>
<!-- layer: Dimension (ANSI) -->
<g fill="none" stroke="#000" stroke-width=".4">
<path d="M84.6 73.3l2.5-.5v1zM84.6 73.3h31.2M84.6 70.1v12.3M125.9 73.3h31.3M154.6 72.8l2.6 .5-2.6 .5zM157.2 70.1v36.6M159 111.6h18.2M177.4 111.6h70.8M245 111.6l.6 2.5h-1.1zM245 111.6v10.8M222.1 138h26.1M244.5 135.5h1.1l-.6 2.5z"/>
<path d="M245 127.3v10.7M176 166.6l2.4-.5v1zM176 166.6h15.1M176 163.4v19.9M201.2 166.6h15.1M213.8 166.1l2.5 .5-2.5 .5zM216.3 163.4v19.9M221.9 167.3h-3l-2.5 20.8M216.2 185.5l1 .2-.8 2.4zM220.3 189h28.7M245.9 189l.5 2.5h-1zM245.9 189v4.9"/>
<path d="M245.9 198.8v4.8M160.3 206.8h113.3M220.3 203.6h28.7M245.4 201.1h1l-.5 2.5zM270.4 206.8l.6 2.4h-1.1zM270.4 206.8v51.9M270.4 263.7v51.9M50.3 298.6h51M53.5 298.6l.5 2.5h-1zM53.5 298.6v7.7M50.3 318.8h31.1M53 316.3h1l-.5 2.5z"/>
<path d="M53.5 311.1v7.7M106 305v44.9M216 305v24.8M223.3 315.6h1.8M225.3 315.6h48.3M269.9 313.1h1.1l-.6 2.5zM89.3 328.3v21.6M106 326.6l2.5-.5v1.1zM106 326.6h46.8M169.2 326.6h46.8M213.6 326.1l2.4 .5-2.4 .6zM89.3 346.8l2.5-.5v1z"/>
<path d="M89.3 346.8h4.6M101.5 346.8h4.5M103.6 346.3l2.4 .5-2.4 .5z"/>
</g>
<g fill="#000">
<path d="M84.6 73.3l2.5-.5v1z" fill-rule="evenodd"/>
<path d="M154.6 72.8l2.6 .5-2.6 .5z" fill-rule="evenodd"/>
<path d="M245 111.6l.6 2.5h-1.1z" fill-rule="evenodd"/>
<path d="M244.5 135.5h1.1l-.6 2.5z" fill-rule="evenodd"/>
<path d="M176 166.6l2.4-.5v1z" fill-rule="evenodd"/>
<path d="M213.8 166.1l2.5 .5-2.5 .5z" fill-rule="evenodd"/>
<path d="M216.2 185.5l1 .2-.8 2.4z" fill-rule="evenodd"/>
<path d="M245.9 189l.5 2.5h-1z" fill-rule="evenodd"/>
<path d="M245.4 201.1h1l-.5 2.5z" fill-rule="evenodd"/>
<path d="M270.4 206.8l.6 2.4h-1.1z" fill-rule="evenodd"/>
<path d="M53 316.3h1l-.5 2.5z" fill-rule="evenodd"/>
<path d="M53.5 298.6l.5 2.5h-1z" fill-rule="evenodd"/>
<path d="M269.9 313.1h1.1l-.6 2.5z" fill-rule="evenodd"/>
<path d="M106 326.6l2.5-.5v1.1z" fill-rule="evenodd"/>
<path d="M213.6 326.1l2.4 .5-2.4 .6z" fill-rule="evenodd"/>
<path d="M89.3 346.8l2.5-.5v1z" fill-rule="evenodd"/>
<path d="M103.6 346.3l2.4 .5-2.4 .5z" fill-rule="evenodd"/>
</g>
<!-- layer: Symbol (ANSI) -->
<g fill="#000">
<path d="M372 77.2l.7 .8-2.2 1.2z" fill-rule="evenodd"/>
<path d="M399.6 98.9l1.8-1.7 .6 .8z" fill-rule="evenodd"/>
<path d="M364.9 115.1l.1 2.6-1-.2z" fill-rule="evenodd"/>
<path d="M193.6 192.5l2.2 1.3-2.6-.3z" fill-rule="evenodd"/>
<path d="M102.8 211l.8-.7 1.3 2.2z" fill-rule="evenodd"/>
</g>
<g font-size="10.9">
<text x="433.1" y="366.5">El Camino College</text>
<text x="413.5" y="391.1">Back Electronics Sub</text>
</g>
<text font-size="8.7" x="451.6" y="411.9">BES-01</text>
<g font-size="6.3">
<text x="151.5" y="149.2">TOP</text>
<text x="140.9" y="156.7">SCALE 1 : 1</text>
<text x="149.2" y="348">FRONT</text>
<text x="142.6" y="355.5">SCALE 1 : 1</text>
<text x="417.2" y="410.8">C</text>
</g>
<g font-size="4.3">
<text x="68.6" y="11.7">4</text>
<text x="208.3" y="11.7">3</text>
<text x="348" y="11.7">2</text>
<text x="487.7" y="11.7">1</text>
<text x="445.4" y="17.3">REVISION HISTORY</text>
<text x="399.3" y="23.2">ZONE</text>
<text x="430.8" y="23.2">REV</text>
<text x="451" y="23.2">DESCRIPTION</text>
<text x="489.5" y="23.2">DATE</text>
<text x="514.1" y="23.2">APPROVED</text>
<text x="432" y="29.2">NC</text>
<text x="483.6" y="29">12/03/2022</text>
<text x="403" y="51.9">2</text>
<text x="476.2" y="51.9">1</text>
<text x="15" y="55.6">D</text>
<text x="540.9" y="55.6">D</text>
<text x="116.6" y="74.9">2.86</text>
<text x="240.8" y="126.4">1.04</text>
<text x="66.9" y="151.1">3</text>
<text x="15.1" y="163.5">C</text>
<text x="541" y="163.5">C</text>
<text x="191.9" y="168.1">1.59</text>
<text x="222.8" y="168.8">4X ⌀.07 ↧ TO NEXT SURFACE</text>
<text x="21.8" y="195.1">4X ⌀3.20 ↧ TO NEXT SURFACE</text>
<text x="242.9" y="197.9">.58</text>
<text x="342.1" y="236.7">4</text>
<text x="266.2" y="262.8">4.29</text>
<text x="410.1" y="267.6">NOTES:</text>
<text x="15.2" y="271.5">B</text>
<text x="410.1" y="272.8">0. ALL ELECTRONICS HELD TO SHELL WITH SILICONE ADHESIVE</text>
<text x="541.1" y="271.5">B</text>
<text x="410.1" y="278.1">1. ALL DIMENSIONS IN INCHES.</text>
<text x="410.1" y="283.3">2. INTERPRET DRAWING PER ASME-Y14.5-2009.</text>
<text x="410.1" y="288.5">3. MATERIAL: VARIOUS.</text>
<text x="410.1" y="293.8">4. REMOVE BURRS AND BREAK SHARP EDGES.</text>
<text x="417.9" y="300.5">PARTS LIST</text>
<text x="50.4" y="310.3">.79</text>
<text x="331.5" y="306.5">ITEM</text>
<text x="362.3" y="306.5">QTY</text>
<text x="392.2" y="306.5">PART NUMBER</text>
<text x="447.7" y="306.5">DESCRIPTION</text>
<text x="491.6" y="306.5">MATERIAL</text>
<text x="521.7" y="306.5">MASS</text>
<text x="335.3" y="312.4">1</text>
<text x="365.3" y="312.4">1</text>
<text x="379.9" y="312.4">PS-01</text>
<text x="434.8" y="312.5">Aluminum Panel Cover</text>
<text x="489.8" y="312.5">Aluminum</text>
<text x="515.2" y="312.4">0.898</text>
<text x="489.8" y="318.5">6061(1)</text>
<text x="515.2" y="318.4">lbmass</text>
<text x="153.7" y="328.2">4X 4.33</text>
<text x="335.3" y="324.4">2</text>
<text x="365.3" y="324.4">1</text>
<text x="379.9" y="324.4">C14 IEC Plug</text>
<text x="434.8" y="324.4">C14 AC 1- Amp Plug</text>
<text x="489.8" y="324.4">PC/ABS</text>
<text x="515.2" y="324.4">0.007</text>
<text x="489.8" y="330.4">Plastic</text>
<text x="515.2" y="330.3">lbmass</text>
<text x="335.3" y="336.3">3</text>
<text x="365.3" y="336.3">1</text>
<text x="379.9" y="336.4">Arduino DHT11</text>
<text x="434.8" y="336.3">DHT11 Temperature</text>
<text x="489.8" y="336.4">Phenolic</text>
<text x="515.2" y="336.3">0.000</text>
<text x="434.8" y="342.3">Sensor</text>
<text x="489.8" y="342.3">Resin</text>
<text x="515.2" y="342.3">lbmass</text>
<text x="94.6" y="348.4">.66</text>
<text x="335.3" y="348.2">4</text>
<text x="365.3" y="348.2">1</text>
<text x="379.9" y="348.2">N40L</text>
<text x="434.8" y="348.2">M4 ATX 250W AC-DC</text>
<text x="489.8" y="348.3">Phenolic</text>
<text x="515.2" y="348.3">0.088 kg</text>
<text x="434.8" y="354.3">Powersupply</text>
<text x="489.8" y="354.3">Resin</text>
<text x="343.7" y="363.5">Edgar Tejada</text>
<text x="343.7" y="370.9">6/9/2023</text>
<text x="15.1" y="379.4">A</text>
<text x="355.9" y="382.8">TOLERANCES</text>
<text x="541" y="379.4">A</text>
<text x="355.9" y="390.2">.X = ±.1</text>
<text x="355.9" y="398.8">.XX = ±.03</text>
<text x="355.9" y="407.5">.XXX = ±.010</text>
<text x="530.6" y="410.1">NC</text>
<text x="355.9" y="416.1">ANGLES = ±.5°</text>
<text x="431.4" y="418.3">1 : 1</text>
<text x="501.3" y="418.3">1</text>
<text x="510.7" y="418.3">1</text>
<text x="68.6" y="423.3">4</text>
<text x="208.3" y="423.3">3</text>
<text x="348" y="423.3">2</text>
<text x="487.7" y="423.3">1</text>
</g>
<g font-size="3.5">
<text x="343.7" y="358.9">DRAWN</text>
<text x="413.5" y="374.6">TITLE</text>
<text x="415.5" y="403.9">SIZE</text>
<text x="451.6" y="403.9">DWG NO</text>
<text x="530.3" y="403.9">REV</text>
<text x="413.5" y="416.1">SCALE</text>
<text x="489.7" y="418.3">SHEET</text>
<text x="505.1" y="418.3">OF</text>
</g>
</svg>
